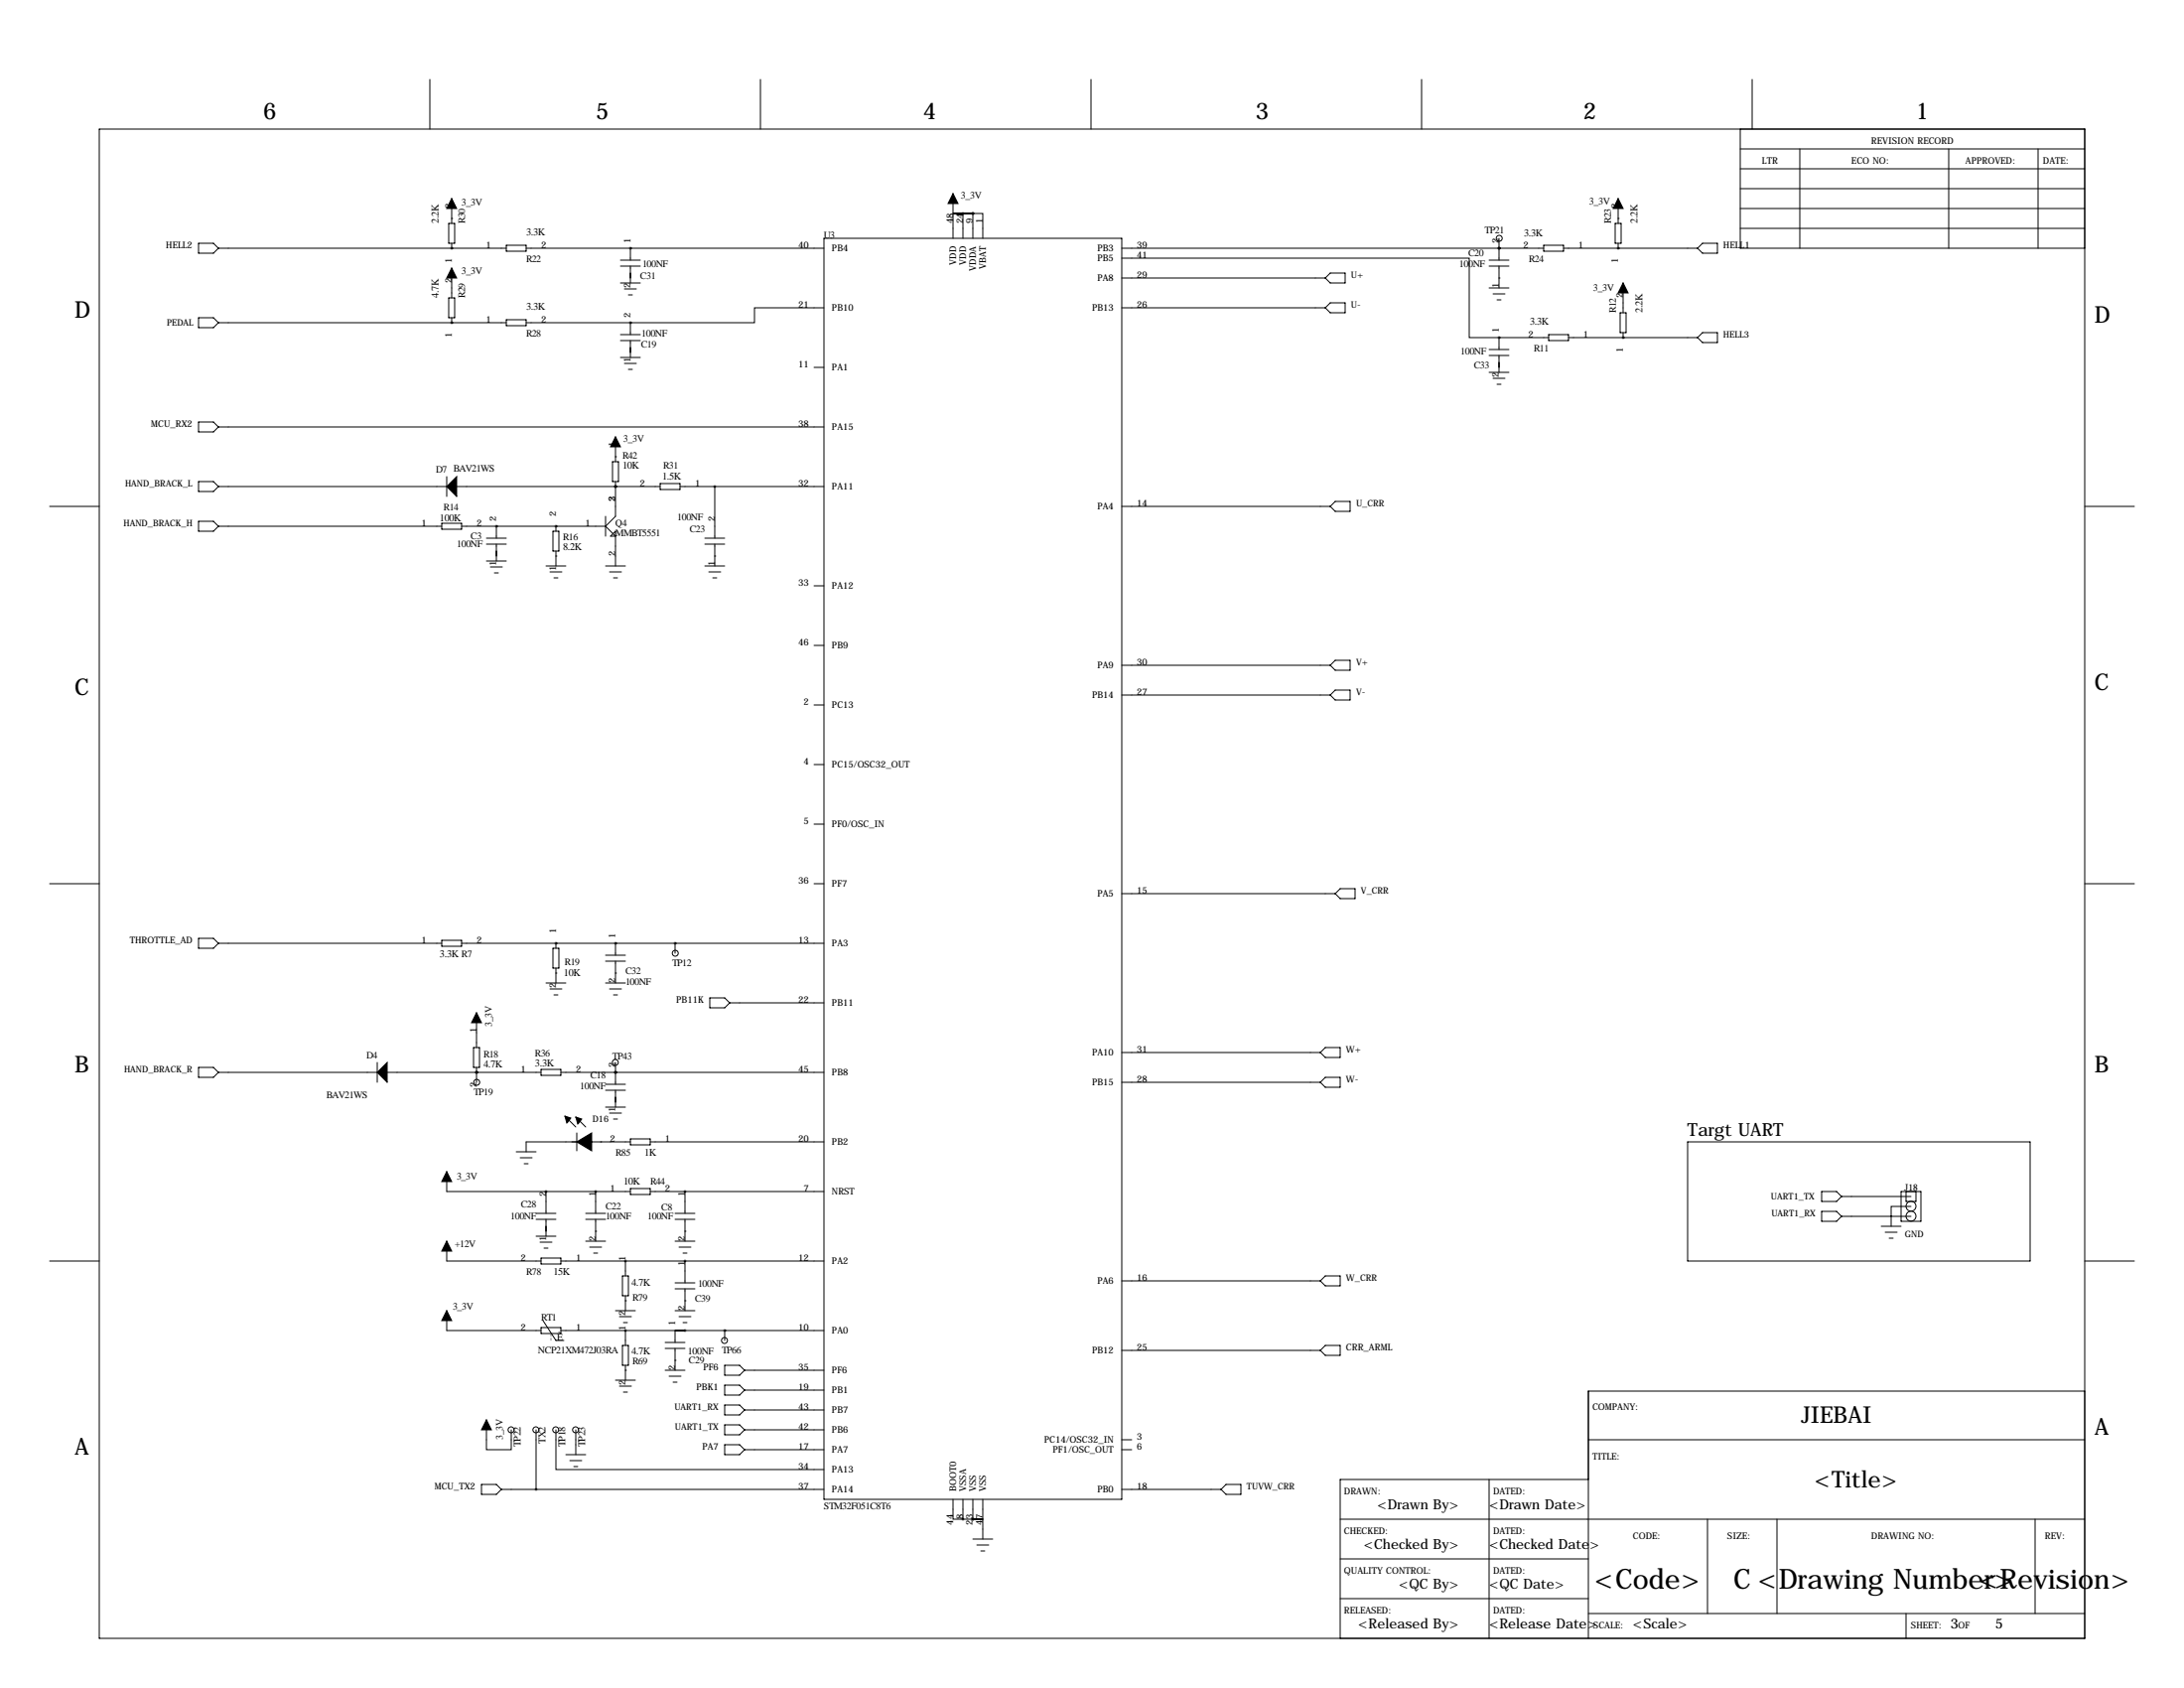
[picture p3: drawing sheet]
<svg xmlns="http://www.w3.org/2000/svg" width="559mm" height="432mm" viewBox="0 0 559 432" stroke-linecap="round" stroke-linejoin="round" font-family="sans-serif">
<g fill="none" stroke="#000" stroke-width=".25">
<path d="M25.4 33h508v386.1h-508zM110 20.3v12.7M194.6 20.3v12.7M279.1 20.3v12.7M363.7 20.3v12.7M445.3 38.1h88.1M445.3 33v30.5h88.1M448.3 20.3v12.7M460.5 38.1v25.4M498.6 38.1v25.4M521.5 38.1v25.4M114.8 57.1h1.5v5.1h-1.5z"/>
<path d="M115.6 55.9h.1M115.6 50.8v6.3M243.8 49.5v5.1h5.1M248.9 54.6h2.6v6.4M248.9 54.6h.1M248.9 54.6v6.4M413.3 57.1h1.5v5.1h-1.5zM414 55.9h.1M414 50.8v6.3M445.3 48.3h88.1M445.3 43.2h88.1M445.3 53.3h88.1"/>
<path d="M445.3 58.4h88.1M50.8 62.2h3.8l1.3 1.3-1.3 1.3h-3.8zM55.9 63.5h73.6M114.8 76.2h1.5v5.1h-1.5zM115.6 63.5h.1M115.6 62.2v1.3M115.6 68.6v7.6M129.5 62.7h5.1v1.6h-5.1zM134.6 63.5h76.2M158.7 68.1h5.1M158.7 66.5h5.1M158.7 72.4h5.1"/>
<path d="M159.8 73.9h3M160.8 75.4h1M161.3 63.5h.1M161.3 63.5v3M161.3 68.1v4.3M210.8 78.7h-17.8v3.9h-31.7M210.8 61h76.2v322.5h-76.2zM243.8 61v-6.4h2.6v6.4M287 66h88.9v20.4h7.6M287 63.5h108M287 78.7h52.1M287 71.1h52.1"/>
<path d="M340.4 77.5h3.8v2.5h-3.8l-1.3-1.3zM340.4 69.8h3.8v2.6h-3.8l-1.3-1.3zM381 68.1h5.1M381 66.5h5.1M381 73.7h5.1M382 75.2h3.1M383 76.7h1M383.5 63.5h.1M383.5 71.1h.1M383.5 61v5.5M383.5 68.1v5.6M395 62.7h5v1.6h-5z"/>
<path d="M400 63.5h34.3M414 63.5h.1M414 62.2v1.3M415.3 72.4v7.6M434.3 63.5l1.3-1.3h3.8v2.6h-3.8zM50.8 81.3h3.8l1.3 1.3-1.3 1.2h-3.8zM55.9 82.6h73.6M115.6 82.6h.1M115.6 81.3v1.3M129.5 81.8h5.1v1.5h-5.1zM134.6 82.6h26.7M158.7 87.1h5.1"/>
<path d="M158.7 85.6h5.1M158.7 91.4h5.1M159.8 93h3M160.8 94.5h1M161.3 82.6h.1M161.3 82.6v3M161.3 87.1v4.3M208.3 94h2.5M381 89.4h5.1M381 90.9h5.1M381 95.2h5.1M382 96.8h3.1"/>
<path d="M383 98.3h1M383.5 86.4h.1M383.5 86.4v3M383.5 90.9v4.3M383.5 86.4h12.7M396.2 85.6h5.1v1.5h-5.1zM401.3 86.4h33M414.5 80h1.6v5.1h-1.6zM415.3 86.4h.1M415.3 85.1v1.3M434.3 86.4l1.3-1.3h3.8v2.5h-3.8zM50.8 107.9h3.8l1.3 1.3-1.3 1.3h-3.8z"/>
<path d="M55.9 109.2h154.9M156.7 118.1h1.5v5.1h-1.5zM157.5 116.8h.1M157.5 111.8v6.3M12.7 129.5h12.7M50.8 133.3h3.8l1.3 1.3-1.3 1.3h-3.8zM50.8 123.2h3.8l1.3 1.3-1.3 1.2h-3.8zM55.9 134.6h57.1M55.9 124.5h58.4M113 133.9h5.1v1.5h-5.1zM114.3 121.9v5.1M116.8 124.5h52.1"/>
<path d="M118.1 134.6h36.8M124.5 139.2h5M124.5 137.7h5M127 134.6h.1M127 134.6v3.1M127 139.2v4.3M141.5 135.9h1.5v5.1h-1.5zM142.2 134.6h.1M142.2 134.6v1.3M154.9 132.1v5.1M154.9 134.6l2.6 2.6h-1.3l1.3-1.3v8.9M157.5 124.5h.1"/>
<path d="M157.5 123.2v8.9l-2.6 2.5M168.9 123.7h5.1v1.5h-5.1zM174 124.5h36.8M180.3 139.2h5.1M180.3 137.7h5.1M182.9 124.5v13.2M182.9 139.2v5.6M287 129.5h53.4M341.6 128.3h3.8v2.5h-3.8l-1.2-1.3zM533.4 129.5h12.7M124.5 143.5h5M125.5 145h3"/>
<path d="M126.5 146.6h1M139.7 144.8h5.1M140.7 146.3h3.1M141.7 147.8h1M142.2 142.2h.1M142.2 141v3.8M154.9 144.8h5.1M156 146.3h3M157 147.8h1M180.3 144.8h5.1M181.4 146.3h3M182.4 147.8h1"/>
<path d="M182.9 142.2h.1M208.3 149.9h2.5M208.3 165.1h2.5M287 177.8h53.4M287 170.2h53.4M340.4 170.2l1.2-1.3h3.8v2.5h-3.8zM340.4 177.8l1.2-1.3h3.8v2.6h-3.8zM208.3 180.3h2.5M208.3 195.6h2.5M208.3 210.8h2.5M12.7 226.1h12.7M208.3 226.1h2.5"/>
<path d="M287 228.6h54.6M342.9 227.3h3.8v2.6h-3.8l-1.3-1.3zM533.4 226.1h12.7M50.8 240h3.8l1.3 1.3-1.3 1.3h-3.8zM55.9 241.3h57.1M113 240.5h5.1v1.6h-5.1zM118.1 241.3h92.7M121.9 259.1v8.9M139.7 251.5h5.1M140.7 253h3.1M141.5 242.6h1.5v5h-1.5zM141.7 254.5h1"/>
<path d="M142.2 241.3h.1M142.2 248.9h.1M142.2 241.3v1.3M142.2 247.6v3.9M154.9 244.3h5.1M154.9 245.9h5.1M154.9 251.5h5.1M156 253h3M157 254.5h1M157.5 241.3h.1M157.5 248.9h.1M157.5 241.3v3"/>
<path d="M157.5 245.9v5.6M172.7 241.3h.1M172.7 241.3v2.5M181.6 255.3h3.8l1.3 1.2-1.3 1.3h-3.8zM186.7 256.5h24.1M50.8 273h3.8l1.3 1.3-1.3 1.3h-3.8zM55.9 274.3h40.6M96.5 271.8v5.1M99.1 274.3h39.3M121.2 268h1.5v5h-1.5zM121.9 274.3h.1M121.9 273v3.9"/>
<path d="M138.4 273.6h5.1v1.5h-5.1zM143.5 274.3h67.3M154.9 278.9h5.1M154.9 277.4h5.1M157.5 274.3h.1M157.5 271.8v5.6M157.5 278.9v4.3M287 276.9h50.8M287 269.2h50.8M337.8 269.2l1.3-1.2h3.8v2.5h-3.8zM337.8 276.9l1.3-1.3h3.8v2.5h-3.8zM114.3 299.7v5.1h47"/>
<path d="M132.1 294.6h5.1M133.1 296.2h3M134.1 297.7h1M144.8 285.8l2.5 2.5M147.3 285.8l2.6 2.5M147.6 289.8v4.6M154.9 283.2h5.1M156 284.7h3M157 286.3h1M161.3 292.1h-26.7v2.5M161.3 291.3h5.1v1.6h-5.1zM166.4 292.1h44.4"/>
<path d="M431.8 292.1h87.6v30.5h-87.6zM114.3 317.5v5.1h24.1M137.2 310.4h5M137.2 311.9h5M137.2 316.2h5M138.2 317.8h3M139.2 319.3h1M139.7 304.8v5.6M139.7 311.9v4.3M149.9 310.4h5M149.9 311.9h5M149.9 317.5h5"/>
<path d="M150.9 319h3M152.4 315h.1M152.4 304.8v5.6M152.4 311.9v5.6M161.3 304h5.1v1.6h-5.1zM166.4 304.8h44.4M172.7 310.4h5.1M172.7 311.9h5.1M172.7 317.5h5.1M173.7 319h3.1M175.3 315h.1M175.3 304.8v5.6"/>
<path d="M175.3 311.9v5.6M466.1 304.8h3.8l1.3 1.3-1.3 1.2h-3.8zM466.1 309.9h3.8l1.3 1.2-1.3 1.3h-3.8zM471.2 306.1h17.7M471.2 311.1h17.7M481.3 313.7h5.1M482.3 315.2h3.1M483.4 316.7h1M486.4 304.8h5.1v7.6h-5.1zM487.7 304.8v2.5h2.5v-2.5M488.9 308.6h-5v5.1M12.7 322.6h12.7"/>
<path d="M114.3 335.3v5.1h24.1M138.4 321.8h5.1v1.5h-5.1zM138.4 339.6h5.1v1.5h-5.1zM138.9 337.8l3.3 5.1h2.1M143.5 322.6h67.3M151.9 320.5h1M157.5 335.3h5.1M158.5 336.8h3M159.3 326.4h1.5v5.1h-1.5zM159.5 338.3h1M160 332.7h.1M160 322.6v3.8"/>
<path d="M160 331.5v3.8M172.7 328.2h5.1M172.7 329.7h5.1M172.7 335.3h5.1M173.7 336.8h3.1M174.8 320.5h1M174.8 338.3h1M175.3 332.7h.1M175.3 322.6v5.6M175.3 329.7v5.6M287 327.7h50.8M337.8 327.7l1.3-1.3h3.8v2.5h-3.8z"/>
<path d="M533.4 322.6h12.7M143.5 340.4h67.3M157.5 353.1h5.1M158.5 354.6h3M159.3 344.2h1.5v5h-1.5zM159.5 356.1h1M160 350.5h.1M160 340.4v3.8M160 349.2v3.9M170.2 350.5h5.1M170.2 343.4h5.1M170.2 344.9h5.1"/>
<path d="M171.2 352h3M172.2 353.6h1M172.7 348h.1M172.7 340.4v3M172.7 344.9v5.6M185.4 340.4h.1M185.4 349.2h3.8l1.3 1.3-1.3 1.3h-3.8zM185.4 340.4v2.5M185.4 354.3h3.8l1.3 1.3-1.3 1.3h-3.8zM185.4 359.4h3.8l1.3 1.3-1.3 1.2h-3.8zM190.5 355.6h20.3M190.5 350.5h20.3"/>
<path d="M287 345.4h50.8M337.8 345.4l1.3-1.2h3.8v2.5h-3.8zM533.4 355.9h-127v63.2M123.2 379.7h3.8l1.3 1.3-1.3 1.3h-3.8zM124.5 363.2v7.6h6.3v-5M137.2 365.8v15.2M142.2 365.8v10.1h68.6M144.8 372.1h5.1M145.8 373.6h3M146.8 375.2h1M147.3 365.8v6.3M185.4 364.5h3.8l1.3 1.3-1.3 1.2h-3.8z"/>
<path d="M185.4 369.6h3.8l1.3 1.2-1.3 1.3h-3.8zM190.5 370.8h20.3M190.5 365.8h20.3M190.5 360.7h20.3M287 368.3h2.6M287 370.8h2.6M381 378.5v40.6M406.4 368.3h127M406.4 378.5h-63.5v40.6M128.3 381h82.5M243.8 383.5v5.1h2.6M246.4 388.6h2.5"/>
<path d="M246.4 383.5v5.1M248.9 388.6h.1M248.9 388.6h2.6v5.1M248.9 383.5v5.1M248.9 393.7h5.1M249.9 395.2h3.1M251 396.7h1M251.5 383.5v5.1h-2.6M287 381h25.4M312.4 381l1.3-1.3h3.8v2.6h-3.8zM342.9 388.6h190.5M342.9 398.8h63.5"/>
<path d="M436.9 388.6v24.1M454.7 388.6v24.1M520.7 388.6v24.1M342.9 408.9h63.5M406.4 412.7h127M487.7 412.7v6.4"/>
<circle cx="383.6" cy="61" r=".76"/>
<circle cx="172.8" cy="243.8" r=".76"/>
<circle cx="122" cy="276.9" r=".76"/>
<circle cx="157.4" cy="271.8" r=".76"/>
<circle cx="488.9" cy="308.6" r="1.27"/>
<circle cx="488.9" cy="311.1" r="1.27"/>
<circle cx="185.4" cy="342.9" r=".76"/>
<circle cx="130.8" cy="365.8" r=".76"/>
<circle cx="137.1" cy="365.8" r=".76"/>
<circle cx="142.2" cy="365.8" r=".76"/>
<circle cx="147.3" cy="365.8" r=".76"/>
</g>
<g fill="#000" stroke="#000" stroke-width=".25">
<path d="M115.6 50.8l1.2 2.5h-2.5zM243.8 49.5l1.3 2.6h-2.5zM414 50.8l1.3 2.5h-2.6zM115.6 68.6l1.2 2.5h-2.5zM415.3 72.4l1.3 2.5h-2.6zM157.5 111.8l1.2 2.5h-2.5zM114.3 124.5l2.5-2.6v5.1zM121.9 259.1l1.3 2.5h-2.6zM99.1 271.8v5.1l-2.6-2.6zM114.3 299.7l1.3 2.6h-2.6zM144.5 285.5l1.5 .5-1 1.3zM147.3 285.8l1.5 .5-1 1.2z"/>
<path d="M147.6 292.1h3.8v2.3zM147.6 292.1l3.8-2.3v2.3zM114.3 317.5l1.3 2.5h-2.6zM114.3 335.3l1.3 2.5h-2.6zM124.5 363.2l1.2 2.6h-2.5z"/>
</g>
<path d="M142.2 134.6a.05 .05 0 0 0 .1 0 .05 .05 0 0 0-.1 0zM115.5 63.5a.05 .05 0 0 0 .1 0 .05 .05 0 0 0-.1 0zM115.5 82.6a.05 .05 0 0 0 .1 0 .05 .05 0 0 0-.1 0zM142.2 241.3a.05 .05 0 0 0 .1 0 .05 .05 0 0 0-.1 0zM175.2 304.8a.05 .05 0 0 0 .1 0 .05 .05 0 0 0-.1 0zM175.2 340.4a.05 .05 0 0 0 .1 0 .05 .05 0 0 0-.1 0zM175.2 322.6a.05 .05 0 0 0 .1 0 .05 .05 0 0 0-.1 0zM383.5 63.5a.05 .05 0 0 0 .1 0 .05 .05 0 0 0-.1 0zM137.1 381a.05 .05 0 0 0 .1 0 .05 .05 0 0 0-.1 0zM383.5 63.5a.05 .05 0 0 0 .1 0 .05 .05 0 0 0-.1 0zM383.5 86.4a.05 .05 0 0 0 .1 0 .05 .05 0 0 0-.1 0z" fill="#000" stroke="#000" stroke-width=".63"/>
<g font-size="7.1">
<text x="408" y="406.4">&lt;Code&gt;</text>
<text x="443.5" y="406.4">C &lt;Drawing Number&gt;</text>
<text x="506.4" y="406.4">&lt;Revision&gt;</text>
</g>
<g font-size="5.9">
<text x="67.3" y="30.5">6</text>
<text x="152.4" y="30.5">5</text>
<text x="236.2" y="30.5">4</text>
<text x="321.3" y="30.5">3</text>
<text x="405.1" y="30.5">2</text>
<text x="490.2" y="30.5">1</text>
<text x="19" y="81.3">D</text>
<text x="535.9" y="82.6">D</text>
<text x="19" y="177.8">C</text>
<text x="535.9" y="176.5">C</text>
<text x="19" y="274.3">B</text>
<text x="535.9" y="274.3">B</text>
<text x="460.9" y="364">JIEBAI</text>
<text x="535.9" y="367">A</text>
<text x="19" y="372.1">A</text>
<text x="464.3" y="380.5">&lt;Title&gt;</text>
</g>
<text font-size="4.6" x="431.8" y="290.6">Targt UART</text>
<g font-size="3.6">
<text x="352.4" y="386.1">&lt;Drawn By&gt;</text>
<text x="381" y="386.1">&lt;Drawn Date&gt;</text>
<text x="348.9" y="396.2">&lt;Checked By&gt;</text>
<text x="381" y="396.2">&lt;Checked Date&gt;</text>
<text x="357.9" y="406.4">&lt;QC By&gt;</text>
<text x="381" y="406.4">&lt;QC Date&gt;</text>
<text x="347.5" y="416.5">&lt;Released By&gt;</text>
<text x="381" y="416.5">&lt;Release Date&gt;</text>
<text x="417.8" y="416.5">&lt;Scale&gt;</text>
<text x="499.1" y="416.5">3</text>
<text x="510.5" y="416.5">5</text>
</g>
<g font-size="2.6">
<text x="112.3" y="57.1" transform="rotate(-90 112.3 57.1)">2.2K</text>
<text x="419" y="57.1" transform="rotate(-90 419 57.1)">2.2K</text>
<text x="134.6" y="60.2">3.3K</text>
<text x="389.9" y="60.5">3.3K</text>
<text x="112.3" y="76.2" transform="rotate(-90 112.3 76.2)">4.7K</text>
<text x="134.6" y="79.2">3.3K</text>
<text x="391.4" y="83.1">3.3K</text>
<text x="420.3" y="80" transform="rotate(-90 420.3 80)">2.2K</text>
<text x="159.3" y="119.9">10K</text>
<text x="169.4" y="122.6">1.5K</text>
<text x="112.5" y="133.4">100K</text>
<text x="144" y="140.6">8.2K</text>
<text x="112.5" y="244.9">3.3K R7</text>
<text x="144.3" y="249.7">10K</text>
<text x="123.7" y="273">4.7K</text>
<text x="136.9" y="272.8">3.3K</text>
<text x="164.9" y="295.7">1K</text>
<text x="159.5" y="302.9">10K</text>
<text x="141.6" y="326.1">15K</text>
<text x="161.5" y="328.9">4.7K</text>
<text x="161.5" y="346.5">4.7K</text>
<text x="133.2" y="370.1" transform="rotate(-90 133.2 370.1)">TP22</text>
<text x="139.6" y="369.2" transform="rotate(-90 139.6 369.2)">TX2</text>
<text x="144.7" y="370.1" transform="rotate(-90 144.7 370.1)">TP18</text>
<text x="149.8" y="370.1" transform="rotate(-90 149.8 370.1)">TP23</text>
</g>
<g font-size="2.5">
<text x="118.1" y="52.7">3_3V</text>
<text x="245.9" y="50.9">3_3V</text>
<text x="406.7" y="52.4">3_3V</text>
<text x="119" y="57.1" transform="rotate(-90 119 57.1)">R30</text>
<text x="379.9" y="59.7">TP21</text>
<text x="412.2" y="57.1" transform="rotate(-90 412.2 57.1)">R23</text>
<text x="210.8" y="61">U3</text>
<text x="375.7" y="65.6">C20</text>
<text x="118.1" y="70.2">3_3V</text>
<text x="134.6" y="67">R22</text>
<text x="163.8" y="71.3">C31</text>
<text x="164.3" y="68.3">100NF</text>
<text x="373.4" y="68.4">100NF</text>
<text x="391.2" y="67">R24</text>
<text x="119" y="76.2" transform="rotate(-90 119 76.2)">R29</text>
<text x="407.7" y="74.5">3_3V</text>
<text x="413.4" y="80" transform="rotate(-90 413.4 80)">R12</text>
<text x="134.6" y="86">R28</text>
<text x="164" y="89">C19</text>
<text x="164.1" y="86.2">100NF</text>
<text x="392.5" y="89.8">R11</text>
<text x="373.7" y="90.7">100NF</text>
<text x="377.1" y="94.1">C33</text>
<text x="159.5" y="113.1">3_3V</text>
<text x="159.3" y="117.3">R42</text>
<text x="169.7" y="120">R31</text>
<text x="111.6" y="120.8">D7 BAV21WS</text>
<text x="113.5" y="130.6">R14</text>
<text x="120.5" y="138">C3</text>
<text x="157.5" y="134.6">Q4</text>
<text x="157.5" y="137.2">MMBT5551</text>
<text x="173.3" y="133.2">100NF</text>
<text x="176.5" y="136.1">C23</text>
<text x="116.9" y="140">100NF</text>
<text x="144.1" y="138.3">R16</text>
<text x="144.5" y="246.9">R19</text>
<text x="160" y="249.1">C32</text>
<text x="160" y="252">100NF</text>
<text x="172" y="247.1">TP12</text>
<text x="125.8" y="262.6" transform="rotate(-90 125.8 262.6)">3_3V</text>
<text x="93.8" y="270.7">D4</text>
<text x="123.7" y="270.5">R18</text>
<text x="136.9" y="270.3">R36</text>
<text x="151.1" y="275.8">C18</text>
<text x="156.7" y="271">TP43</text>
<text x="83.5" y="281">BAV21WS</text>
<text x="121.2" y="280.2">TP19</text>
<text x="148.4" y="278.7">100NF</text>
<text x="157.5" y="295.6">R85</text>
<text x="116.8" y="301.8">3_3V</text>
<text x="166.4" y="302.9">R44</text>
<text x="133.3" y="308.8">C28</text>
<text x="154.9" y="309.4">C22</text>
<text x="154.9" y="311.9">100NF</text>
<text x="165.7" y="311.9">100NF</text>
<text x="169.2" y="309.6">C8</text>
<text x="130.6" y="312">100NF</text>
<text x="116.3" y="319.1">+12V</text>
<text x="134.7" y="326">R78</text>
<text x="178.6" y="329.2">100NF</text>
<text x="115.8" y="335.1">3_3V</text>
<text x="161.9" y="332.7">R79</text>
<text x="177.8" y="332.9">C39</text>
<text x="138.4" y="337.8">RT1</text>
<text x="137.7" y="346.2">NCP21XM472J03RA</text>
<text x="140.8" y="342.9">¦È</text>
<text x="176" y="346.5">100NF</text>
<text x="184.7" y="346.2">TP66</text>
<text x="161.9" y="349">R69</text>
<text x="176.3" y="348.7">C29</text>
<text x="128.6" y="368.3" transform="rotate(-90 128.6 368.3)">3_3V</text>
<text x="210.8" y="386.1">STM32F051C8T6</text>
</g>
<g font-size="2.4">
<text x="450.8" y="41.9">LTR</text>
<text x="473.7" y="41.9">ECO NO:</text>
<text x="478.8" y="36.8">REVISION RECORD</text>
<text x="502.9" y="41.9">APPROVED:</text>
<text x="522.7" y="41.9">DATE:</text>
<text x="115.6" y="53.3" transform="rotate(-90 115.6 53.3)">2</text>
<text x="414" y="53.3" transform="rotate(-90 414 53.3)">2</text>
<text x="243.8" y="57.1" transform="rotate(-90 243.8 57.1)">48</text>
<text x="246.4" y="57.1" transform="rotate(-90 246.4 57.1)">24</text>
<text x="248.9" y="57.1" transform="rotate(-90 248.9 57.1)">9</text>
<text x="251.5" y="57.1" transform="rotate(-90 251.5 57.1)">1</text>
<text x="42.5" y="63.5">HELL2</text>
<text x="124.4" y="63.5">1</text>
<text x="138.4" y="63.5">2</text>
<text x="161.3" y="62.2" transform="rotate(-90 161.3 62.2)">1</text>
<text x="204.3" y="63.5">40</text>
<text x="212.9" y="64.3">PB4</text>
<text x="280.8" y="64.3">PB3</text>
<text x="290.8" y="63.5">39</text>
<text x="383.5" y="62.2" transform="rotate(-90 383.5 62.2)">2</text>
<text x="389.8" y="63.5">2</text>
<text x="403.9" y="63.5">1</text>
<text x="440.9" y="63.5">HELL1</text>
<text x="115.6" y="67.4" transform="rotate(-90 115.6 67.4)">1</text>
<text x="244.7" y="67.7" transform="rotate(-90 244.7 67.7)">VDD</text>
<text x="247.2" y="67.7" transform="rotate(-90 247.2 67.7)">VDD</text>
<text x="249.8" y="69.2" transform="rotate(-90 249.8 69.2)">VDDA</text>
<text x="252.3" y="68.8" transform="rotate(-90 252.3 68.8)">VBAT</text>
<text x="280.8" y="72">PA8</text>
<text x="280.8" y="66.9">PB5</text>
<text x="290.8" y="71.1">29</text>
<text x="290.8" y="66">41</text>
<text x="414" y="67.4" transform="rotate(-90 414 67.4)">1</text>
<text x="115.6" y="72.4" transform="rotate(-90 115.6 72.4)">2</text>
<text x="161.3" y="73.7" transform="rotate(-90 161.3 73.7)">2</text>
<text x="383.5" y="73.7" transform="rotate(-90 383.5 73.7)">1</text>
<text x="415.3" y="76.2" transform="rotate(-90 415.3 76.2)">2</text>
<text x="124.4" y="82.6">1</text>
<text x="138.4" y="82.6">2</text>
<text x="161.3" y="81.3" transform="rotate(-90 161.3 81.3)">2</text>
<text x="204.3" y="78.7">21</text>
<text x="212.9" y="79.6">PB10</text>
<text x="279.4" y="79.6">PB13</text>
<text x="290.8" y="78.7">26</text>
<text x="115.6" y="86.4" transform="rotate(-90 115.6 86.4)">1</text>
<text x="383.5" y="85.1" transform="rotate(-90 383.5 85.1)">1</text>
<text x="391.1" y="86.4">2</text>
<text x="405.1" y="86.4">1</text>
<text x="161.3" y="92.8" transform="rotate(-90 161.3 92.8)">1</text>
<text x="204.3" y="94">11</text>
<text x="212.9" y="94.8">PA1</text>
<text x="415.3" y="90.3" transform="rotate(-90 415.3 90.3)">1</text>
<text x="383.5" y="96.6" transform="rotate(-90 383.5 96.6)">2</text>
<text x="38.7" y="109.2">MCU_RX2</text>
<text x="204.3" y="109.2">38</text>
<text x="212.9" y="110.1">PA15</text>
<text x="157.5" y="114.3" transform="rotate(-90 157.5 114.3)">1</text>
<text x="163.7" y="124.5">2</text>
<text x="177.8" y="124.5">1</text>
<text x="204.3" y="124.5">32</text>
<text x="212.9" y="125.3">PA11</text>
<text x="157.5" y="128.4" transform="rotate(-90 157.5 128.4)">2</text>
<text x="157.5" y="128.3" transform="rotate(-90 157.5 128.3)">3</text>
<text x="280.8" y="130.4">PA4</text>
<text x="290.8" y="129.5">14</text>
<text x="107.9" y="134.6">1</text>
<text x="121.9" y="134.6">2</text>
<text x="127" y="133.4" transform="rotate(-90 127 133.4)">2</text>
<text x="142.2" y="132.1" transform="rotate(-90 142.2 132.1)">2</text>
<text x="149.8" y="134.6">1</text>
<text x="182.9" y="133.4" transform="rotate(-90 182.9 133.4)">2</text>
<text x="157.5" y="142.3" transform="rotate(-90 157.5 142.3)">2</text>
<text x="127" y="144.9" transform="rotate(-90 127 144.9)">1</text>
<text x="142.2" y="146.1" transform="rotate(-90 142.2 146.1)">1</text>
<text x="182.9" y="144.9" transform="rotate(-90 182.9 144.9)">1</text>
<text x="204.3" y="149.9">33</text>
<text x="212.9" y="150.7">PA12</text>
<text x="204.3" y="165.1">46</text>
<text x="212.9" y="165.9">PB9</text>
<text x="280.8" y="171">PA9</text>
<text x="290.8" y="170.2">30</text>
<text x="279.4" y="178.6">PB14</text>
<text x="290.8" y="177.8">27</text>
<text x="205.7" y="180.3">2</text>
<text x="212.9" y="181.2">PC13</text>
<text x="205.7" y="195.6">4</text>
<text x="212.9" y="196.4">PC15/OSC32_OUT</text>
<text x="205.7" y="210.8">5</text>
<text x="212.9" y="211.7">PF0/OSC_IN</text>
<text x="204.3" y="226.1">36</text>
<text x="212.9" y="226.9">PF7</text>
<text x="280.8" y="229.4">PA5</text>
<text x="290.8" y="228.6">15</text>
<text x="142.2" y="238.8" transform="rotate(-90 142.2 238.8)">1</text>
<text x="33.2" y="241.3">THROTTLE_AD</text>
<text x="107.9" y="241.3">1</text>
<text x="121.9" y="241.3">2</text>
<text x="157.5" y="240" transform="rotate(-90 157.5 240)">1</text>
<text x="204.3" y="241.3">13</text>
<text x="212.9" y="242.1">PA3</text>
<text x="157.5" y="251.5" transform="rotate(-90 157.5 251.5)">2</text>
<text x="142.2" y="252.8" transform="rotate(-90 142.2 252.8)">2</text>
<text x="173" y="256.5">PB11K</text>
<text x="204.3" y="256.5">22</text>
<text x="212.9" y="257.4">PB11</text>
<text x="121.9" y="264.2" transform="rotate(-90 121.9 264.2)">1</text>
<text x="290.8" y="269.2">31</text>
<text x="133.3" y="274.3">1</text>
<text x="147.3" y="274.3">2</text>
<text x="157.5" y="273" transform="rotate(-90 157.5 273)">2</text>
<text x="204.3" y="274.3">45</text>
<text x="212.9" y="275.2">PB8</text>
<text x="279.4" y="270.1">PA10</text>
<text x="121.9" y="278.2" transform="rotate(-90 121.9 278.2)">2</text>
<text x="279.4" y="277.7">PB15</text>
<text x="290.8" y="276.9">28</text>
<text x="157.5" y="284.6" transform="rotate(-90 157.5 284.6)">1</text>
<text x="156.1" y="292.1">2</text>
<text x="170.2" y="292.1">1</text>
<text x="204.3" y="292.1">20</text>
<text x="212.9" y="292.9">PB2</text>
<text x="156.1" y="304.8">1</text>
<text x="170.2" y="304.8">2</text>
<text x="205.7" y="304.8">7</text>
<text x="212.9" y="305.6">NRST</text>
<text x="139.7" y="306.1" transform="rotate(-90 139.7 306.1)">2</text>
<text x="152.4" y="306.1" transform="rotate(-90 152.4 306.1)">1</text>
<text x="175.3" y="306.1" transform="rotate(-90 175.3 306.1)">1</text>
<text x="139.7" y="317.6" transform="rotate(-90 139.7 317.6)">1</text>
<text x="152.4" y="317.6" transform="rotate(-90 152.4 317.6)">2</text>
<text x="175.3" y="317.6" transform="rotate(-90 175.3 317.6)">2</text>
<text x="133.3" y="322.6">2</text>
<text x="147.3" y="322.6">1</text>
<text x="160" y="322.6" transform="rotate(-90 160 322.6)">1</text>
<text x="175.3" y="323.8" transform="rotate(-90 175.3 323.8)">1</text>
<text x="204.3" y="322.6">12</text>
<text x="212.9" y="323.4">PA2</text>
<text x="280.8" y="328.5">PA6</text>
<text x="290.8" y="327.7">16</text>
<text x="175.3" y="335.4" transform="rotate(-90 175.3 335.4)">2</text>
<text x="133.3" y="340.4">2</text>
<text x="147.3" y="340.4">1</text>
<text x="160" y="340.4" transform="rotate(-90 160 340.4)">1</text>
<text x="160" y="336.6" transform="rotate(-90 160 336.6)">2</text>
<text x="172.7" y="339.1" transform="rotate(-90 172.7 339.1)">1</text>
<text x="204.3" y="340.4">10</text>
<text x="212.9" y="341.2">PA0</text>
<text x="279.4" y="346.3">PB12</text>
<text x="290.8" y="345.4">25</text>
<text x="344.4" y="345.4">CRR_ARML</text>
<text x="172.7" y="350.6" transform="rotate(-90 172.7 350.6)">2</text>
<text x="180" y="350.5">PF6</text>
<text x="204.3" y="350.5">35</text>
<text x="212.9" y="351.4">PF6</text>
<text x="160" y="354.4" transform="rotate(-90 160 354.4)">2</text>
<text x="178.2" y="355.6">PBK1</text>
<text x="204.3" y="355.6">19</text>
<text x="212.9" y="356.4">PB1</text>
<text x="204.3" y="365.8">42</text>
<text x="204.3" y="360.7">43</text>
<text x="212.9" y="361.5">PB7</text>
<text x="407.4" y="360.7">COMPANY:</text>
<text x="179.7" y="370.8">PA7</text>
<text x="204.3" y="370.8">17</text>
<text x="212.9" y="371.7">PA7</text>
<text x="212.9" y="366.6">PB6</text>
<text x="267.2" y="369.1">PC14/OSC32_IN</text>
<text x="269.4" y="371.7">PF1/OSC_OUT</text>
<text x="290.8" y="368.3">3</text>
<text x="290.8" y="370.8">6</text>
<text x="204.3" y="375.9">34</text>
<text x="212.9" y="376.8">PA13</text>
<text x="407.4" y="373.4">TITLE:</text>
<text x="111.2" y="381">MCU_TX2</text>
<text x="204.3" y="381">37</text>
<text x="212.9" y="381.8">PA14</text>
<text x="244.7" y="381.5" transform="rotate(-90 244.7 381.5)">BOOT0</text>
<text x="247.2" y="381.5" transform="rotate(-90 247.2 381.5)">VSSA</text>
<text x="249.8" y="381.5" transform="rotate(-90 249.8 381.5)">VSS</text>
<text x="252.3" y="381.5" transform="rotate(-90 252.3 381.5)">VSS</text>
<text x="280.8" y="381.8">PB0</text>
<text x="290.8" y="381">18</text>
<text x="343.9" y="382.3">DRAWN:</text>
<text x="382" y="382.3">DATED:</text>
<text x="246.4" y="388.7" transform="rotate(-90 246.4 388.7)">8</text>
<text x="243.8" y="390.1" transform="rotate(-90 243.8 390.1)">44</text>
<text x="248.9" y="390.1" transform="rotate(-90 248.9 390.1)">23</text>
<text x="251.5" y="390.1" transform="rotate(-90 251.5 390.1)">47</text>
<text x="343.9" y="392.4">CHECKED:</text>
<text x="382" y="392.4">DATED:</text>
<text x="417.8" y="393.7">CODE:</text>
<text x="442" y="393.7">SIZE:</text>
<text x="478.8" y="393.7">DRAWING NO:</text>
<text x="523.2" y="393.7">REV:</text>
<text x="343.9" y="402.6">QUALITY CONTROL:</text>
<text x="382" y="402.6">DATED:</text>
<text x="343.9" y="412.7">RELEASED:</text>
<text x="382" y="412.7">DATED:</text>
<text x="407.7" y="416.6">SCALE:</text>
<text x="488.9" y="416.6">SHEET:</text>
<text x="501" y="416.6">OF</text>
</g>
<g font-size="2.3">
<text x="345.7" y="71.1">U+</text>
<text x="42.7" y="83.3">PEDAL</text>
<text x="345.7" y="78.7">U-</text>
<text x="440.9" y="86.4">HELL3</text>
<text x="32" y="124.5">HAND_BRACK_L</text>
<text x="347" y="129.5">U_CRR</text>
<text x="31.6" y="134.6">HAND_BRACK_H</text>
<text x="347" y="170.2">V+</text>
<text x="347" y="177.8">V-</text>
<text x="348.2" y="228.6">V_CRR</text>
<text x="344.4" y="269.2">W+</text>
<text x="31.8" y="274.3">HAND_BRACK_R</text>
<text x="344.4" y="276.9">W-</text>
<text x="151.6" y="287">D16</text>
<text x="487.2" y="304.4">J18</text>
<text x="453.1" y="306.8">UART1_TX</text>
<text x="453.2" y="311.1">UART1_RX</text>
<text x="487.4" y="316.5">GND</text>
<text x="344.4" y="327.7">W_CRR</text>
<text x="172.6" y="360.7">UART1_RX</text>
<text x="172.7" y="365.8">UART1_TX</text>
<text x="319" y="381">TUVW_CRR</text>
</g>
</svg>
